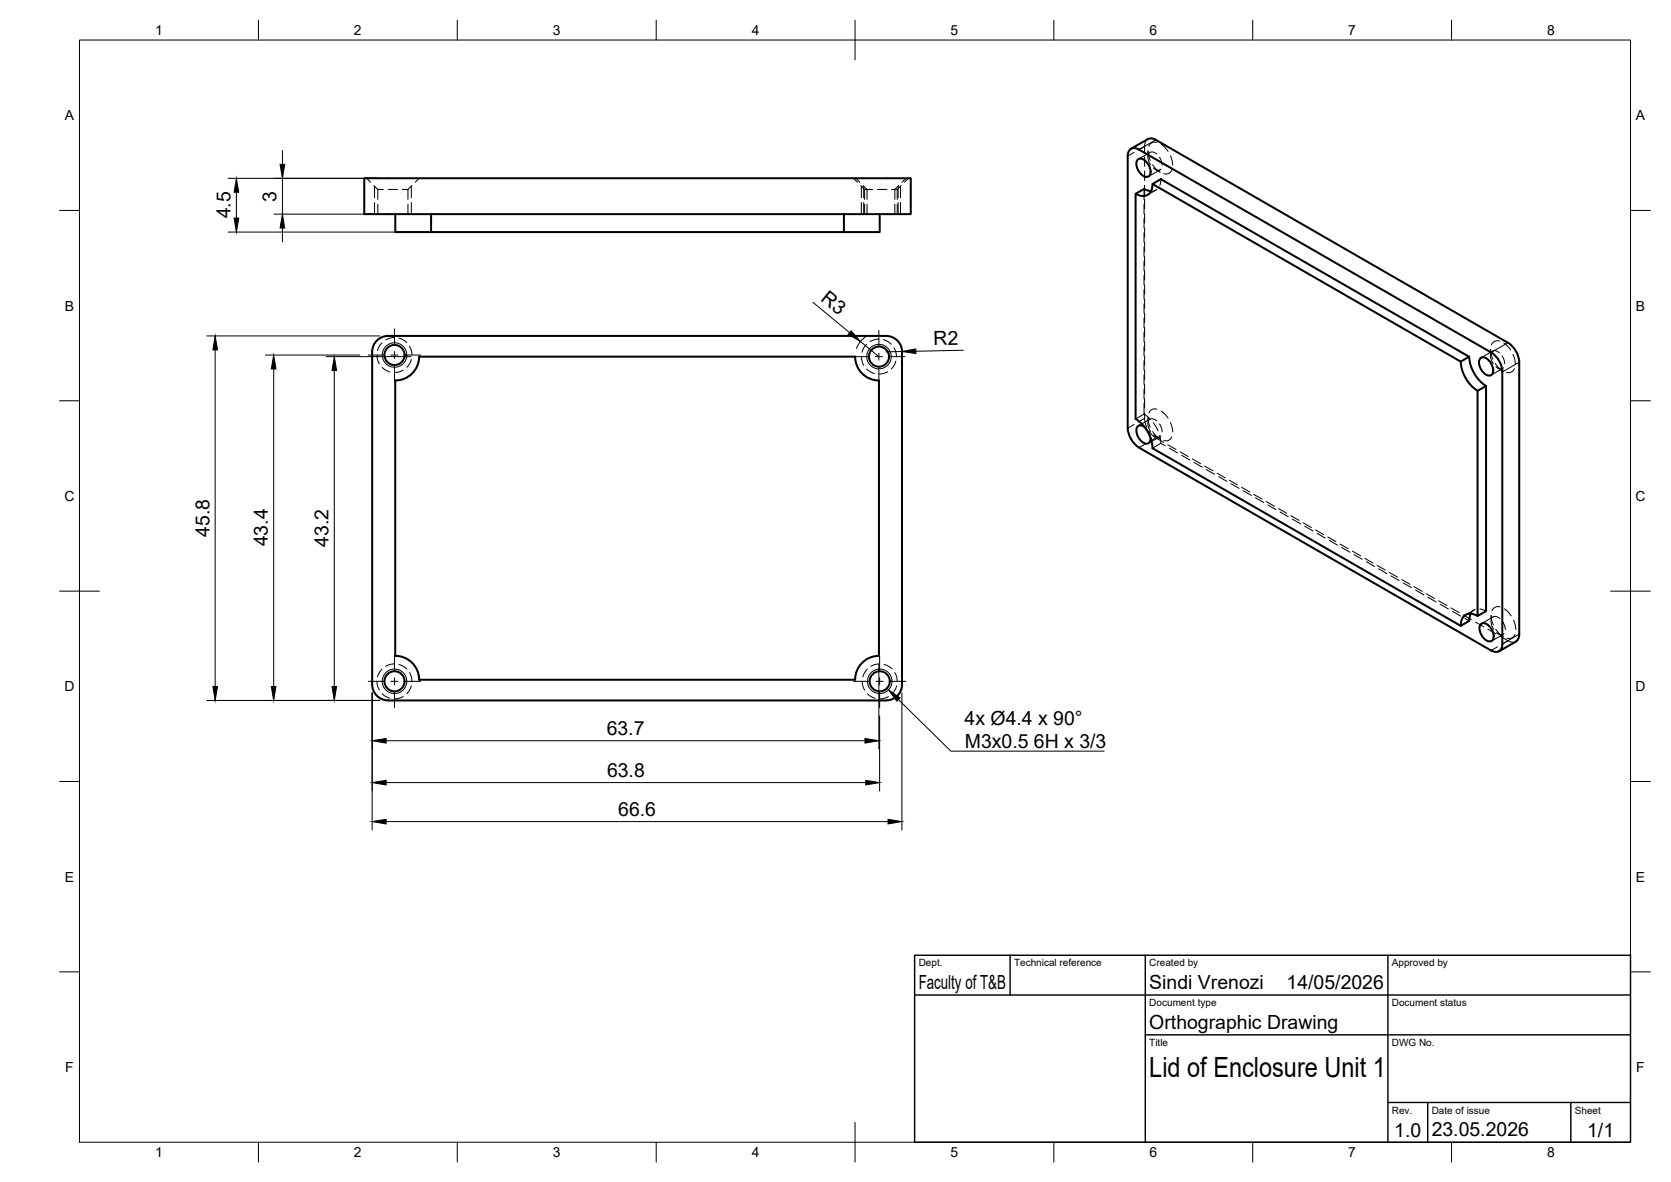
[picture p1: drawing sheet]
<svg xmlns="http://www.w3.org/2000/svg" width="420mm" height="297mm" viewBox="0 0 420 297" stroke-linecap="round" stroke-linejoin="round" font-family="sans-serif">
<!-- layer: Hidden -->
<g fill="none" stroke="#000" stroke-width=".25">
<path d="M287.8 39.4v2.4M288.3 35.3l-.5 1.1v1.8M288.9 38.5a1.33 1.33 0 0 1 2 .2M289.2 38.3l-2.9 1.7M290.9 35.8a1.57 1.57 0 0 0-2 1M291.5 39.5l.5 1 .2 1M292 36.3l1.7 1.7M294.3 39.1l.6 2.4M92.2 44.8l1 1M94 46.6l1 1M95 47.6h1.4M95 47.6v2.5"/>
<path d="M95 51.3v2.5M97.6 47.6h2.4M101.2 47.6h1.4M102.6 47.6v2.5M102.6 51.3v2.5M103.6 46.6l-1 1M105.4 44.8l-1 1M214.6 44.8l1 1M215.2 44.8l1 1M216.4 46.6l1 1M217 46.6l1 1M217.4 47.6h.6"/>
<path d="M217.4 47.6v2.5M217.4 51.3v2.5M218 47.6h1.4M218 47.6v2.5M218 51.3v2.5M220.6 47.6h2.4M224.2 47.6h1.4M225 51.3v2.5M225.6 47.6v2.5M225.6 51.3v2.5M226 46.6l-1 1v2.5M226.6 46.6l-1 1"/>
<path d="M227.8 44.8l-1 1M228.4 44.8l-1 1M287.7 47.5v2.7M287.7 51.4v2.3M287.7 54.9v2.4M287.7 58.5v2.4M287.8 43v2.4M287.8 46.6v2.3M287.8 50.1v2.4M287.8 53.7v2.4M287.8 57.3v2.4M289.2 40.3l-.4-1.3-.2-1.1 .1 1.9 .6 1.7"/>
<path d="M289.8 41.4l.9 1.1 .8 .7M290 42.2a1.32 1.32 0 0 0 1.9 .3M290.4 42.6l1.3 .7M290.6 47.8l-2.1 1.2M290.9 47.6l-.7 .3-.8 .2M291.7 42.7l-2.9 1.7M291.9 45l-.3 1.6M294.6 42.7a1.64 1.64 0 0 1-2 1M287.7 62.1v2.4M287.7 65.6v2.4M287.7 69.2v2.4M287.7 72.8v2.4"/>
<path d="M287.7 76.4v2.3M287.7 79.9v2.4M287.8 60.8v2.4M287.8 64.4v2.4M287.8 68v2.4M287.8 71.6v2.3M287.8 75.1v2.4M287.8 78.7v2.4M94.8 89.2l.1 1.2 .5 1M96.1 86.1l-.7 .8-.5 1.2M96.1 92.3l1.1 .8 .8 .4M99.2 84.8l-.9 .1-1.3 .5"/>
<path d="M100.3 85l.9 .3 1.1 .8M101.4 93l-.8 .4-1.4 .2M103 87l.4 1 .2 1.2M103.4 90.3l-.5 1.2-.6 .8M216.6 89.6l.2 1.2 .4 1M217.9 92.7l1.1 .8 .9 .4M217.9 86.5l-.7 .8-.5 1.2M221 85.2l-.9 .1-1.3 .5M222.1 85.4l.9 .3 1.1 .8M223.2 93.4l-.7 .4-1.5 .2M224.8 87.4l.4 1 .2 1.2M225.3 90.7l-.5 1.2-.7 .8"/>
<path d="M287.7 83.5v2.4M287.7 87.1v2.4M287.7 90.7v2.3M287.7 94.2v2.4M287.7 97.8v2.4M287.8 82.3v2.4M287.8 85.9v2.3M287.8 89.4v2.4M287.8 93v2.4M287.8 96.6v2.3M375.1 88.4a1.3 1.3 0 0 1 1.9 .3M375.3 88.2l-2.9 1.7"/>
<path d="M375.3 90.2l-.5-2.3v1.9l.7 1.6M375.9 91.3l1.7 1.8M376.2 92.2a1.29 1.29 0 0 0 1.8 .2M376.6 92.5l1.3 .7M377 85.7a1.58 1.58 0 0 0-2 1M377.7 89.5l.5 1 .2 .9M377.8 92.6l-2.9 1.7M378.1 86.2l1.7 1.8M380.4 89.1l.5 1.3 .1 1M380.8 92.6a1.65 1.65 0 0 1-2 1M287.7 104.1l1.5 1.2M287.7 101.4v2.7"/>
<path d="M287.7 104.1l-2.2 1.2M287.8 107.3a4.1 4.1 0 0 1 1.5 2.8M287.8 103.7v1.9l.6 1.8M287.8 100.1v2.4M288.9 105.5a1.38 1.38 0 0 1 2 .3M288.9 108.4l.6 .7a9.1 9.1 0 0 0 3.1 2.1M289.2 105.3l-2.9 1.7M289.2 107.4l-.4-1.4-.2-1 .1 1.9 .6 1.6M289.8 108.4l.9 1.2 .8 .6M290 109.3a1.32 1.32 0 0 0 1.9 .2M290 106.2l1.2 2.1M290.4 109.6l1.3 .8"/>
<path d="M290.9 102.8a1.61 1.61 0 0 0-2 1M291.5 106.6l.5 1 .2 .9M291.6 109.4l.3 2M291.7 109.7l-2.9 1.7M291.9 111.4l-2.1 1.2M291.9 111.4l1.1 .6M292 103.3l1.7 1.8M293.6 111.8l2.1 1.2M294 112.6l2.1 1.2M294.3 106.2l.6 2.3M294.6 109.8a1.59 1.59 0 0 1-2 .9M296.7 113.5l2.1 1.2"/>
<path d="M297.1 114.4l2.1 1.2M299.8 115.3l2.1 1.2M300.2 116.2l2.1 1.2M302.9 117.1l2.1 1.2M303.3 118l2.1 1.2M306 118.9l2.1 1.2M306.4 119.8l2.1 1.2M309.1 120.7l2 1.2M309.5 121.5l2.1 1.2M312.2 122.5l2.1 1.2M312.6 123.3l2.1 1.2M315.3 124.3l2.1 1.1"/>
<path d="M315.7 125.1l2.1 1.2M318.4 126l2 1.2M318.8 126.9l2 1.2M321.5 127.8l2 1.2M321.9 128.7l2 1.2M324.6 129.6l2 1.2M325 130.5l2 1.1M327.7 131.4l2 1.2M328.1 132.2l2 1.2M330.8 133.2l2 1.2M331.2 134l2 1.2M333.9 134.9l2 1.2"/>
<path d="M334.3 135.8l2 1.2M337 136.7l2 1.2M337.4 137.6l2 1.2M340 138.5l2.1 1.2M340.4 139.4l2.1 1.2M343.2 140.3l2 1.2M343.6 141.1l2 1.3M346.2 142.1l2.1 1.2M346.6 142.9l2.1 1.2M349.3 143.9l2.1 1.1M349.7 144.7l2.1 1.2M352.4 145.6l2.1 1.2"/>
<path d="M352.8 146.5l2.1 1.2M355.5 147.4l2.1 1.2M355.9 148.3l2.1 1.2M358.6 149.2l2.1 1.2M359 150.1l2.1 1.2M361.7 151l2.1 1.2M362.1 151.9l2.1 1.1M364.8 152.8l2.1 1.2M365.2 153.6l2.1 1.2M367.9 154.5l2.1 1.2M368.3 155.4l1.1 .6M370.6 153.3l-2.1 1.2"/>
<path d="M370.9 153.1l-.6 .5-.5 .6M371 156.3l2.1 1.2M372.1 153l1.6 .6M374.1 158.1l2.1 1.2M375.2 155.2a1.31 1.31 0 0 1 1.9 .3M375.5 155l-3 1.7M375.5 157l-.5-1.3-.1-1v1.9l.7 1.6M376.1 158.1l1.7 1.8M376.3 159a1.31 1.31 0 0 0 1.9 .2M376.7 159.3l1.3 .7M377.2 152.5a1.59 1.59 0 0 0-2.1 1M377.2 159.9l2.7 1.4 1.3-.1"/>
<path d="M377.8 156.3l.5 1 .2 .9M378 159.4l-2.9 1.7M378.3 153l.8 .7 .9 1.1M380.6 155.9l.5 2.3M380.9 159.4a1.61 1.61 0 0 1-2 1M94.8 171.2l.1 1.2 .5 1M96.1 168.1l-.7 .8-.5 1.2M96.1 174.3l1.1 .8 .8 .4M99.2 166.8l-1.5 .3-.7 .3M100.3 167l1.4 .6 .6 .5M101.4 175l-1.3 .5-.9 .1M103 169l.4 1 .2 1.2"/>
<path d="M103.4 172.3l-.5 1.2-.6 .8M216.8 171.2l.2 1.2 .4 1M218.1 168.1l-.7 .8-.5 1.2M218.1 174.3l1.1 .8 .9 .4M221.2 166.8l-1.5 .3-.7 .3M222.3 167l.9 .3 1.1 .8M223.4 175l-1.3 .5-.9 .1M225 169l.4 1 .2 1.2M225.4 172.3l-.4 1.2-.7 .8"/>
</g>
<!-- layer: Visible -->
<g fill="none" stroke="#000" stroke-width=".51">
<path d="M290.6 35.1l88.6 51a6.2 6.2 0 0 1 2.8 4.9v68.4M290.6 35.1l-.8-.3h-.8l-4.6 2.6M91.6 44.8h137.4v9h-137.4zM99.4 53.8v4.5h9M108.4 53.8v4.5h103.8M212.2 53.8v4.5h9v-4.5M286 40.2a1.59 1.59 0 0 1 2.4 .7 3 3 0 0 1 .7 3.2 1.59 1.59 0 0 1-2.5-.7 3 3 0 0 1-.6-3.2zM289.4 48l-1.7-.5-2.2 1.2v56.6M289.8 46.2l2.1-1.2 77.5 44.6-2.1 1.3zM289.8 46.2a2.58 2.58 0 0 1-1.2 2.8 2.58 2.58 0 0 1-3-.3M93.6 88.4v83.6a4 4 0 0 0 4 4h125.2M99.4 95.6a6 6 0 0 0 6-6h109.6a6 6 0 0 0 6 6v69.2a6 6 0 0 0-6 6h-109.6a6 6 0 0 0-6-6z"/>
<path d="M222.8 84.4h-125.2a4 4 0 0 0-4 4M222.8 84.4a4 4 0 0 1 4 4M226.8 88.4v83.6a4 4 0 0 1-4 4M367.3 90.9a9.4 9.4 0 0 0 4.2 7.3M369.4 89.6a9.4 9.4 0 0 0 4.3 7.4M371.5 98.2l2.2-1.2v56.6l-2.2 1.2zM372.1 90.2a1.59 1.59 0 0 1 2.5 .6 3 3 0 0 1 .6 3.2 1.59 1.59 0 0 1-2.4-.6 3 3 0 0 1-.7-3.2zM374.9 88.6l-88.5-51a1.74 1.74 0 0 0-2-.2 1.74 1.74 0 0 0-.8 1.8l-.1 68.4M374.9 88.6a6.2 6.2 0 0 1 2.9 4.9M377.7 93.5v68.3M283.6 107.6a6.2 6.2 0 0 0 2.8 4.9l88.5 51M285.5 105.3a9.4 9.4 0 0 1 4.3 7.3l77.5 44.7"/>
<path d="M287.8 107.3a1.23 1.23 0 0 0-1.7-.2 1.23 1.23 0 0 0-.3 1.6 3.1 3.1 0 0 0 2.8 2.8 1.25 1.25 0 0 0 .7-1.4M369.8 154.2l-.4 1.8-2.1 1.3M371.5 154.8a2.58 2.58 0 0 0-3-.3 2.58 2.58 0 0 0-1.2 2.8M372.2 157a1.59 1.59 0 0 1 2.5 .6 3 3 0 0 1 .6 3.2 1.59 1.59 0 0 1-2.4-.6 3 3 0 0 1-.7-3.2zM382 159.4l-.1 .9-.4 .7-4.6 2.7M377.8 161.8a1.74 1.74 0 0 1-.9 1.8 1.74 1.74 0 0 1-2-.1"/>
<circle cx="99.2" cy="89.2" r="2.53"/>
<circle cx="221" cy="89.6" r="2.53"/>
<circle cx="99.2" cy="171.2" r="2.53"/>
<circle cx="221.2" cy="171.2" r="2.53"/>
</g>
<!-- layer: Visible Narrow -->
<g fill="none" stroke="#000" stroke-width=".25">
<path d="M290.6 35.1l-4.2 2.5M379.2 86.1l-4.3 2.5M382 91l-4.3 2.5M382 159.4l-4.3 2.4"/>
<circle cx="99.2" cy="89.2" r="3.1"/>
<circle cx="221" cy="89.6" r="3.1"/>
<circle cx="99.2" cy="171.2" r="3.1"/>
<circle cx="221.2" cy="171.2" r="3.1"/>
</g>
<!-- layer: Hidden Narrow -->
<g fill="none" stroke="#000" stroke-width=".25">
<path d="M285.2 38.3l-1.7 .9M287.8 36.8l-1.6 .9M94.2 46.8v2.9M94.2 50.9v2.9M103.4 46.8v2.9M103.4 50.9v2.9M216.6 46.8v2.9M216.6 50.9v2.9M217.2 46.8v2.9M217.2 50.9v2.9M225.8 46.8v2.9M225.8 50.9v2.9"/>
<path d="M226.4 46.8v2.9M226.4 50.9v2.9M285.2 106.7l-1.7 .9M287.8 105.1l-1.6 1M288 111.6l-1.6 .9M290.6 110.1l-1.6 .9M376.5 162.5l-1.6 1M379.2 161l-1.7 1"/>
</g>
<!-- layer: BORDER -->
<g fill="none" stroke="#000" stroke-width=".25">
<path d="M20 10.1h390v276.9h-390zM65 5.1v5M115 5.1v5M165 5.1v5M215 5.1v10M265 5.1v5M315 5.1v5M365 5.1v5M15 52.9h5M410 52.9h5M15 100.7h5M410 100.7h5"/>
<path d="M15 148.6h10M405 148.6h10M15 196.4h5M410 196.4h5M15 244.2h5M410 244.2h5M65 287v5M115 287v5M165 287v5M215 282.1v9.9M265 287v5M315 287v5"/>
<path d="M365 287v5"/>
</g>
<!-- layer: Smart Centers -->
<g fill="none" stroke="#000" stroke-width=".25">
<path d="M92.6 89.2h3.9M98.3 89.2h1.8M99.2 82.6v4M99.2 88.3v1.8M99.2 91.9v3.9M101.9 89.2h3.9M214.4 89.6h3.9M220.1 89.6h1.8M221 83v3.9M221 88.7v1.8M221 92.3v3.9M223.7 89.6h3.9"/>
<path d="M92.6 171.2h3.9M98.3 171.2h1.8M99.2 164.6v3.9M99.2 170.3v1.8M99.2 173.9v3.9M101.9 171.2h3.9M214.6 171.2h3.9M220.3 171.2h1.8M221.2 164.6v3.9M221.2 170.3v1.8M221.2 173.9v3.9M223.9 171.2h3.9"/>
</g>
<!-- layer: FD_Dimensions -->
<g fill="none" stroke="#000" stroke-width=".25">
<path d="M71 37.8v3.5M57.3 44.8h38.2M57.3 58.3h49M59.4 48.3v6.5M68.9 53.8h26.6M71 44.8v9M71 57.3v3.5M204.4 76l9.2 7.6M52 84.4h43.5M54.1 87.9v84.6M66.7 89.2h23.8M68.8 92.7v79.8"/>
<path d="M82 89.6h21.3M84.1 93.1v79.4M216.3 85.8l4.7 3.8M217.9 84.4l-1.7 1.6-.8 1.6M226.8 88.3l-4 .1M242.2 88l-11.9 .3M52 176h43.5M93.6 174.1v34.5M221 166.9v21.3M221.2 179.9v18.9M226.8 174.1v34.5M97.1 196.7h120.6"/>
<path d="M97.1 186.1h120.4M97.1 206.5h126.2"/>
</g>
<g fill="#000" stroke="#000" stroke-width=".25">
<path d="M59.4 44.8l.6 3.5h-1.1zM58.9 54.8h1.1l-.6 3.5zM70.4 41.3h1.2l-.6 3.5zM71 53.8l.6 3.5h-1.2zM54.1 84.4l.6 3.5h-1.2zM68.8 89.2l.6 3.5h-1.2zM84.1 89.6l.5 3.5h-1.1zM214 83.1l2.3 2.7-3-1.8zM226.8 88.3l3.5-.6v1.1zM53.5 172.5h1.2l-.6 3.5zM68.2 172.5h1.2l-.6 3.5zM83.5 172.5h1.1l-.5 3.5z"/>
<path d="M93.6 196.7l3.5-.6v1.2zM93.6 186.1l3.5-.5v1.1zM217.5 185.6l3.5 .5-3.5 .6zM217.7 196.1l3.5 .6-3.5 .6zM93.6 206.5l3.5-.6v1.2zM223.3 205.9l3.5 .6-3.5 .6z"/>
</g>
<!-- layer: Hole Notes -->
<path d="M223.4 173.4l2.9 2-.8 .8z" fill="#000" stroke="#000" stroke-width=".25"/>
<path d="M225.9 175.8l13.2 13h38.5" fill="none" stroke="#000" stroke-width=".25"/>
<!-- layer: TITLEBLOCK -->
<path d="M230 240.1h180v46.9h-180zM230 250h180M254 240.1v9.9M288 240.1v46.9M349 240.1v46.9M288 260.1h122M349 277.1h61M359 277.1v9.9M395 277.1v9.9" fill="none" stroke="#000" stroke-width=".36"/>
<text font-size="7" x="289" y="270.6">Lid of Enclosure Unit 1</text>
<g font-size="4.9">
<text x="69.6" y="50.7" transform="rotate(-90 69.6 50.7)">3</text>
<text x="58" y="54.9" transform="rotate(-90 58 54.9)">4.5</text>
<text x="206.1" y="75.5" transform="rotate(39 206.1 75.5)">R3</text>
<text x="234.8" y="86.8" transform="rotate(-1 234.8 86.8)">R2</text>
<text x="52.6" y="134.9" transform="rotate(-90 52.6 134.9)">45.8</text>
<text x="67.4" y="137.3" transform="rotate(-90 67.4 137.3)">43.4</text>
<text x="82.6" y="137.5" transform="rotate(-90 82.6 137.5)">43.2</text>
<text x="152.5" y="184.7">63.7</text>
<text x="242.5" y="182.2">4x Ø4.4 x 90°</text>
<text x="242.6" y="188.1">M3x0.5</text>
<text x="260" y="188.1">6H x 3/3</text>
<text x="152.6" y="195.2">63.8</text>
<text x="155.4" y="205">66.6</text>
<text x="231" y="248.5">Faculty of T&amp;B</text>
<text x="289" y="248.5">Sindi Vrenozi</text>
<text x="323.5" y="248.5">14/05/2026</text>
<text x="289" y="258.6">Orthographic Drawing</text>
<text x="350.6" y="285.7">1.0</text>
<text x="360" y="285.5">23.05.2026</text>
<text x="399.1" y="285.7">1/1</text>
</g>
<g font-size="3.5">
<text x="39" y="8.8">1</text>
<text x="89" y="8.8">2</text>
<text x="139" y="8.8">3</text>
<text x="189" y="8.8">4</text>
<text x="239" y="8.8">5</text>
<text x="289" y="8.8">6</text>
<text x="339" y="8.8">7</text>
<text x="389" y="8.8">8</text>
<text x="16.3" y="30.2">A</text>
<text x="411.3" y="30.2">A</text>
<text x="16.3" y="78">B</text>
<text x="411.3" y="78">B</text>
<text x="16.2" y="125.9">C</text>
<text x="411.2" y="125.9">C</text>
<text x="16.2" y="173.7">D</text>
<text x="411.2" y="173.7">D</text>
<text x="16.3" y="221.6">E</text>
<text x="411.3" y="221.6">E</text>
<text x="16.4" y="269.4">F</text>
<text x="411.4" y="269.4">F</text>
<text x="39" y="290.8">1</text>
<text x="89" y="290.8">2</text>
<text x="139" y="290.8">3</text>
<text x="189" y="290.8">4</text>
<text x="239" y="290.8">5</text>
<text x="289" y="290.8">6</text>
<text x="339" y="290.8">7</text>
<text x="389" y="290.8">8</text>
</g>
<g font-size="2.5">
<text x="231" y="242.9">Dept.</text>
<text x="255" y="242.9">Technical reference</text>
<text x="289" y="242.9">Created by</text>
<text x="350" y="242.9">Approved by</text>
<text x="289" y="252.8">Document type</text>
<text x="350" y="252.8">Document status</text>
<text x="289" y="262.9">Title</text>
<text x="350" y="262.9">DWG No.</text>
<text x="350" y="279.9">Rev.</text>
<text x="360" y="279.9">Date of issue</text>
<text x="396" y="279.9">Sheet</text>
</g>
</svg>
